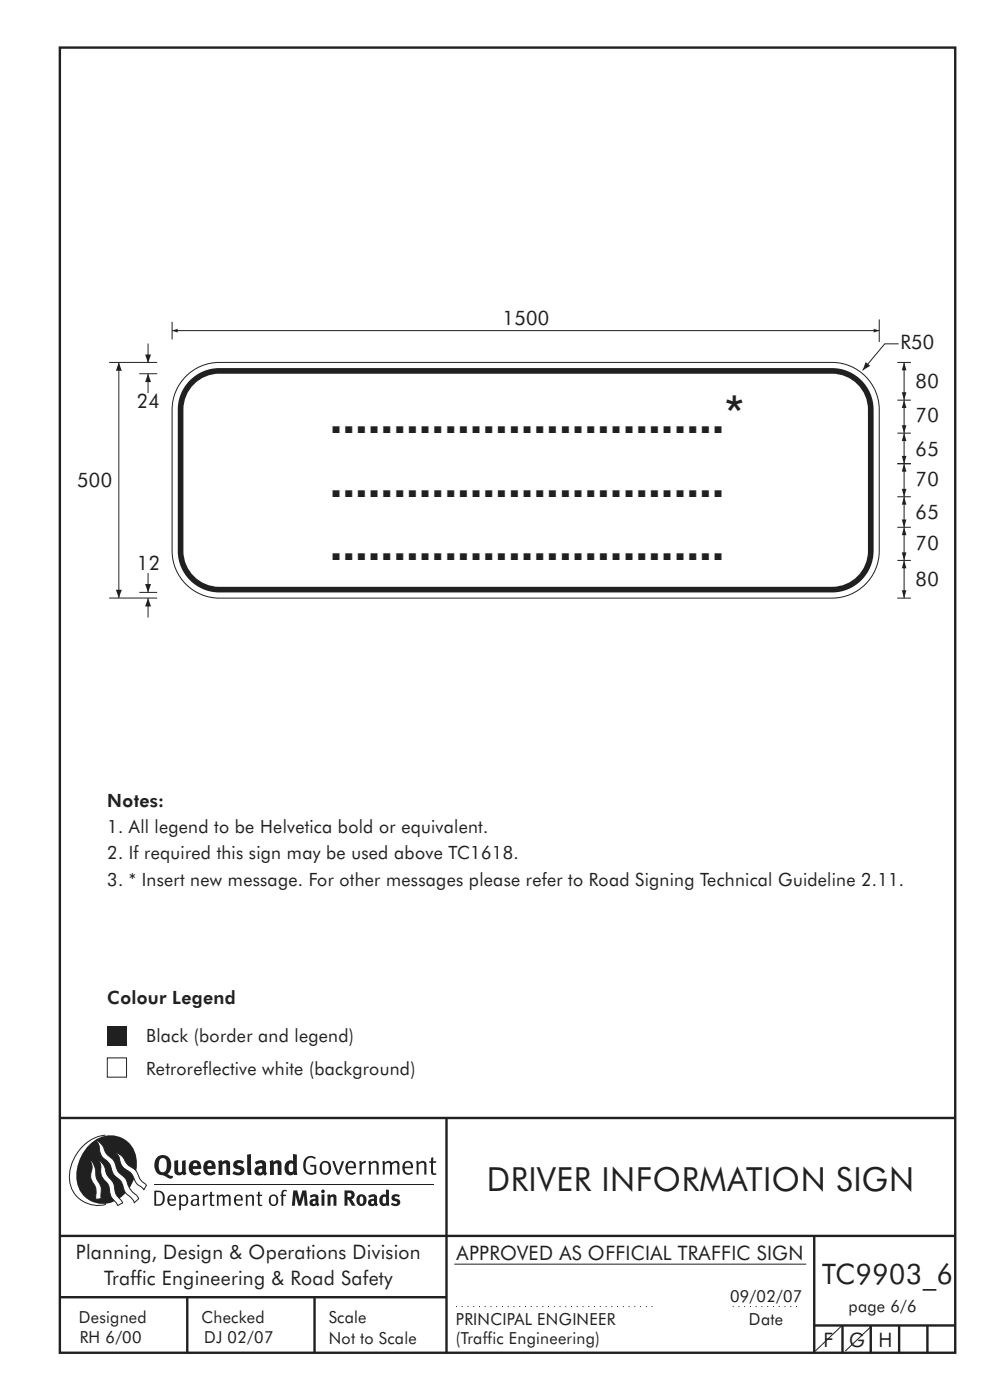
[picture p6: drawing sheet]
<svg xmlns="http://www.w3.org/2000/svg" width="210mm" height="297mm" viewBox="0 0 210 297" stroke-linecap="round" stroke-linejoin="round" font-family="sans-serif">
<path d="M12.7 10.1h189.9v276.9h-189.9z" fill="none" stroke="#231f20" stroke-width=".51"/>
<path d="M22.8 217.7h4v4.1h-4z" fill-rule="evenodd" fill="#231f20"/>
<path d="M22.8 224.4h4v4.1h-4z" fill-rule="evenodd" fill="#fff" stroke="#231f20" stroke-width=".21"/>
<path d="M12.7 237.2h190M94.7 237.1v50.1M12.7 262.2h190.1M12.7 275.2h82M39.7 275.2v12M66.7 275.2v12M172.7 262.2v25M172.5 281.2h30M178.7 281.2v6M184.7 281.2v6M190.7 281.2v6M196.7 281.2v6" fill="none" stroke="#231f20" stroke-width=".51"/>
<path d="M96.7 277.2h41.9M155.4 277.2h14" fill="none" stroke="#231f20" stroke-width=".21" stroke-dasharray=".2 1" stroke-linecap="butt"/>
<path d="M96.4 268.2h74.6" fill="none" stroke="#231f20" stroke-width=".21"/>
<g fill="#231f20">
<path d="M64.9 245.6a1.61 1.61 0 0 1 2.1 0l-.2 .3a1.17 1.17 0 0 0-1.4-.2 1.17 1.17 0 0 0-.6 1.3 1.42 1.42 0 0 0 1.2 1.8l.7-.1v-1.2h-.8l-.1-.4h1.3v1.8a1.82 1.82 0 0 1-2.2 0 1.82 1.82 0 0 1-.6-2.1l.2-.7z" fill-rule="evenodd"/>
<path d="M68.2 246.5a1.77 1.77 0 0 0 .4 2.7 1.39 1.39 0 0 0 1.4-.5 1.39 1.39 0 0 0 .2-1.5 1.19 1.19 0 0 0-2-.7zM68.5 246.8a.83 .83 0 0 1 1 .1 .83 .83 0 0 1 .2 .9 .75 .75 0 0 1-.6 1.1 .75 .75 0 0 1-.8-.9v-.9z" fill-rule="evenodd"/>
<path d="M70.5 246.3h.4l.8 2.4 .8-2.4h.5l-1.1 2.9h-.4z" fill-rule="evenodd"/>
<path d="M73.6 246.7a1.74 1.74 0 0 0 .5 2.5l.9-.1 .5-.2-.2-.3a.89 .89 0 0 1-1.1 .2 .89 .89 0 0 1-.4-1h1.7a1.15 1.15 0 0 0-.4-1.4 1.15 1.15 0 0 0-1.5 .3zM74 246.8a.67 .67 0 0 1 .8-.1 .67 .67 0 0 1 .3 .8h-1.3z" fill-rule="evenodd"/>
<path d="M76.2 246.4l.4-.1 .1 .4 .5-.4h.5l-.2 .5a.61 .61 0 0 0-.8 .6v1.8h-.4z" fill-rule="evenodd"/>
<path d="M78.1 246.4l.5-.1 .1 .4a.89 .89 0 0 1 .9-.4 .89 .89 0 0 1 .7 .7v2.2h-.4v-2.2l-.1-.2-.3-.1-.8 .3v2.2h-.4z" fill-rule="evenodd"/>
<path d="M81.1 246.4l.4-.1 .1 .4a.83 .83 0 0 1 .8-.4 .83 .83 0 0 1 .7 .4 .86 .86 0 0 1 .9-.4 .86 .86 0 0 1 .7 .7v2.2h-.4l-.1-2.4a.5 .5 0 0 0-.8 .1l-.2 .2v2.1h-.5v-2.3l-.4-.2-.7 .3v2.2h-.4z" fill-rule="evenodd"/>
<path d="M85.7 246.7a1.74 1.74 0 0 0 .5 2.5l.9-.1 .5-.2-.2-.3a.89 .89 0 0 1-1.1 .2 .89 .89 0 0 1-.4-1h1.7a1.15 1.15 0 0 0-.5-1.4 1.15 1.15 0 0 0-1.4 .3zM86 246.8a.67 .67 0 0 1 .9-.1 .67 .67 0 0 1 .3 .8h-1.3z" fill-rule="evenodd"/>
<path d="M88.3 246.4l.4-.1 .1 .4a.89 .89 0 0 1 .9-.4 .89 .89 0 0 1 .7 .7v2.2h-.4v-2.2l-.1-.2-.3-.1-.8 .3v2.2h-.4z" fill-rule="evenodd"/>
<path d="M91.5 245.6l.4-.1v.8h.7l-.2 .4h-.5v2.1l.1 .1h.5l.1 .3a.71 .71 0 0 1-1.2-.6v-1.9h-.3v-.4h.3z" fill-rule="evenodd"/>
<path d="M37 246.3l.8-.2v2a.46 .46 0 0 0 .2 .6 .46 .46 0 0 0 .6-.2v-2.2l.8-.2v2.4l.2 .5-.6 .3-.2-.3a1.03 1.03 0 0 1-1.2 .3 1.03 1.03 0 0 1-.6-1.1z" fill-rule="evenodd"/>
<path d="M40.4 246.5a1.64 1.64 0 0 0 0 2.3 1.64 1.64 0 0 0 2.3 .1l-.4-.4a.78 .78 0 0 1-.9 .2 .78 .78 0 0 1-.5-.7h1.8a1.37 1.37 0 0 0-.6-1.7 1.37 1.37 0 0 0-1.7 .2zM41 246.9a.48 .48 0 0 1 .7-.1 .48 .48 0 0 1 .2 .6h-1z" fill-rule="evenodd"/>
<path d="M43.5 246.5a1.65 1.65 0 0 0-.2 2 1.65 1.65 0 0 0 1.9 .7l.5-.3-.3-.4a.78 .78 0 0 1-.9 .3 .78 .78 0 0 1-.5-.8h1.8a1.37 1.37 0 0 0-.6-1.7 1.37 1.37 0 0 0-1.7 .2zM44.1 246.9a.48 .48 0 0 1 .6-.1 .48 .48 0 0 1 .2 .6h-.9z" fill-rule="evenodd"/>
<path d="M46.3 246.3l.7-.2 .1 .4a.95 .95 0 0 1 1-.3 .95 .95 0 0 1 .7 .8v2.3h-.8v-2.3l-.3-.2-.5 .3v2.2h-.8z" fill-rule="evenodd"/>
<path d="M49.7 246.5a1.73 1.73 0 0 1 2-.1l-.2 .5-.6-.2a.42 .42 0 0 0-.6 .3l.2 .2a1.23 1.23 0 0 1 1.4 1.1 1.47 1.47 0 0 1-2.3 .9l-.3-.2 .3-.6 .7 .3a.47 .47 0 0 0 .7-.3 .87 .87 0 0 0-1-.5l-.4-.2-.1-.4z" fill-rule="evenodd"/>
<path d="M54.1 246.5l.3 .6 .3-.2a.62 .62 0 0 1 .9 .1v.4a1.21 1.21 0 0 0-1.3 .3 1.21 1.21 0 0 0-.2 1.3 1.19 1.19 0 0 0 1.7 0l.5 .4 .4-.5-.3-.3v-1.4a.96 .96 0 0 0-1.3-1.1zM55 248l.6-.1v.7a.43 .43 0 0 1-.6 .1 .43 .43 0 0 1 0-.7z" fill-rule="evenodd"/>
<path d="M57.2 246.3l.7-.2 .1 .4a.95 .95 0 0 1 1-.3 .95 .95 0 0 1 .7 .8v2.3h-.8v-2.3l-.3-.2-.5 .3v2.2h-.8z" fill-rule="evenodd"/>
<path d="M62.2 244.8v1.5a1.29 1.29 0 0 0-1.4 .2 1.29 1.29 0 0 0-.5 1.3 1.24 1.24 0 0 0 .5 1.3 1.24 1.24 0 0 0 1.5 0l.1 .2h.7l-.1-4.4zM61.5 246.9l.4-.1 .3 .2v1.5l-.3 .1a.48 .48 0 0 1-.6-.4 1.52 1.52 0 0 1 .2-1.3z" fill-rule="evenodd"/>
<path d="M52.4 245l.8-.2 .2 4.5h-.8l-.1-.2z" fill-rule="evenodd"/>
</g>
<path d="M22.4 240.8a9 9 0 0 0-7.4 10.9 6.2 6.2 0 0 0 7.5 3.8M32.7 251.4h59.4" fill="none" stroke="#231f20" stroke-width=".21"/>
<path d="M19.1 242.7a5.7 5.7 0 0 1 6.5-1.4 5.7 5.7 0 0 1 3.4 5.7 8.6 8.6 0 0 1-6.2 8.3 5.7 5.7 0 0 1-6.5-7 9.9 9.9 0 0 1 2.8-5.6z" fill-rule="evenodd" fill="#231f20"/>
<path d="M24.4 244.5a3.1 3.1 0 0 1 2.3 2.2l.8 .7a3.2 3.2 0 0 1 2 2.4l.4 .6 1.2 1.1-.6 .9-.2-.3a3.5 3.5 0 0 1-1.9-2.1 3.8 3.8 0 0 0-2.1-2.2 3.5 3.5 0 0 1-1-2.2zM20.4 241.9a3.4 3.4 0 0 1 1.9 2.4l.7 .9a3.3 3.3 0 0 1 1.7 2.6 4.4 4.4 0 0 0 1.7 2l.3 .3a6.1 6.1 0 0 0 2.5 3.7l.2 .5-.9 .9a6.1 6.1 0 0 0-1.9-2.3l-.4-.7a3.6 3.6 0 0 0-1.9-2.8l-.6-1a3.6 3.6 0 0 0-1.9-2.8 3.7 3.7 0 0 1-.8-2.4zM21 246.1a3.4 3.4 0 0 1 1.5 2.7l.6 1a3.8 3.8 0 0 1 1.4 3.1l.3 .7 1.2 1.6-1 .5-.5-.7a3.2 3.2 0 0 1-1.3-2.8 4.3 4.3 0 0 0-1.4-2.2 4.7 4.7 0 0 1-.5-3zM19.2 246.1a5.1 5.1 0 0 1 1.2 3.7l.3 .7a3.1 3.1 0 0 1 .7 2.9l.1 .9-1.1 .2-.1-.8a3.5 3.5 0 0 0-.9-3.3 3.6 3.6 0 0 1 .1-2.5z" fill-rule="evenodd" fill="#fff" stroke="#231f20" stroke-width=".21"/>
<g fill="#231f20">
<path d="M33.4 245.5a2.51 2.51 0 0 0 .4 3.7l.8 .1a2.78 2.78 0 0 0 2 .7l.2-.6h-.6l-.7-.3a2.56 2.56 0 0 0 0-3.8 1.83 1.83 0 0 0-2.1 .2zM34 245.8a.87 .87 0 0 1 1 .1 .87 .87 0 0 1 .4 .9v.4a1.17 1.17 0 0 1-.9 1.5l-.3-.1a2.38 2.38 0 0 1-.2-2.8z" fill-rule="evenodd"/>
<path d="M33.1 252.9v2.6a1.12 1.12 0 0 0 1.2-.3 1.12 1.12 0 0 0 .2-1.2l-.1-.5-.3-.5zM32.7 252.6h1.1a1.67 1.67 0 0 1 1.2 1.6 1.67 1.67 0 0 1-1.3 1.6h-1zM36.1 253.9l-.2 .5h1.1a.55 .55 0 0 0-.3-.6 .55 .55 0 0 0-.6 .1zM35.8 253.7a.95 .95 0 0 1 1.2-.1 .95 .95 0 0 1 .4 1.1h-1.5a.72 .72 0 0 0 .4 .8 .72 .72 0 0 0 .9-.2l.1 .3a1.15 1.15 0 0 1-1.5 0 1.15 1.15 0 0 1-.2-1.5zM38.4 254.1v1.1a.7 .7 0 0 0 .9 .2 .7 .7 0 0 0 .2-.9 .61 .61 0 0 0-.4-.7 .61 .61 0 0 0-.7 .3zM38 253.5l.3-.1 .1 .4a.95 .95 0 0 1 1.2-.2 .95 .95 0 0 1 .3 1.2 .92 .92 0 0 1-.5 .9 .92 .92 0 0 1-1-.1v1.1l-.4 .1zM40.9 254.8a.5 .5 0 0 0 .2 .8 .5 .5 0 0 0 .7-.4v-.6zM40.5 253.7a1 1 0 0 1 1.7 .3v1.4l.2 .2-.2 .3-.3-.4a.78 .78 0 0 1-1.4 0 .78 .78 0 0 1 .8-1.1h.5a.58 .58 0 0 0-.3-.7 .58 .58 0 0 0-.7 .2zM43 253.5l.3-.1 .1 .4 .3-.3 .5-.1-.2 .4a.52 .52 0 0 0-.6 .5v1.5h-.4zM44.6 252.9l.4-.1-.1 .7h.6l-.1 .2h-.5v1.5a.35 .35 0 0 0 .6 .3v.3a.57 .57 0 0 1-.6 .1 .57 .57 0 0 1-.3-.6v-1.6h-.3v-.2h.3zM45.9 253.5l.4-.1 .1 .4 .2-.2a.64 .64 0 0 1 1 .2 .7 .7 0 0 1 .8-.4 .7 .7 0 0 1 .5 .6v1.8h-.4v-1.7l-.2-.4-.7 .4v1.7h-.3v-1.7a.38 .38 0 0 0-.3-.4 .38 .38 0 0 0-.5 .2l-.1 .2v1.7h-.4zM50.2 253.9l-.2 .5h1.1a.55 .55 0 0 0-.2-.6 .55 .55 0 0 0-.7 .1zM49.9 253.7a.95 .95 0 0 1 1.2-.1 .95 .95 0 0 1 .4 1.1h-1.5a.72 .72 0 0 0 .4 .8 .72 .72 0 0 0 .9-.2l.1 .3a1.15 1.15 0 0 1-1.5 0 1.15 1.15 0 0 1-.2-1.5zM52.1 253.5l.3-.1 .1 .4a.72 .72 0 0 1 .8-.4 .72 .72 0 0 1 .6 .6v1.8h-.4v-1.6a.45 .45 0 0 0-.3-.5 .45 .45 0 0 0-.5 .2l-.2 .2v1.7h-.3zM54.7 252.9l.4-.1v.7h.6l-.1 .2h-.5v1.5a.35 .35 0 0 0 .5 .3v.3a.57 .57 0 0 1-.6 .1 .57 .57 0 0 1-.3-.6v-1.6h-.3v-.2h.3zM57.6 253.8l-.2 .8a.65 .65 0 0 0 .3 .8 .65 .65 0 0 0 .8-.2l.1-.1a.93 .93 0 0 0-.7-1.4zM57.3 253.7a1.12 1.12 0 0 1 1.4 0 1.12 1.12 0 0 1 .2 1.5 1.01 1.01 0 0 1-1.2 .6 1.01 1.01 0 0 1-.7-1.2zM59.9 252.6l.5-.2 .5 .1-.2 .3-.3-.1-.3 .2v.6h.6l-.1 .2h-.5v2.1h-.4v-2.1h-.2v-.2h.2zM62.2 252.5l-.3 3.3h.7l.1-2.3 .6 2.3h.5l.7-2.3 .1 2.3h.7l-.3-3.3h-.9l-.5 2.2-.5-2.2zM65.7 253.7l.3 .4a.51 .51 0 0 1 .5-.3 .51 .51 0 0 1 .4 .4v.1a.88 .88 0 0 0-1.1 .3 .88 .88 0 0 0 .2 1.2 .9 .9 0 0 0 1.1-.2l.3 .3 .4-.4-.3-.3v-1a.87 .87 0 0 0-.4-.9 .87 .87 0 0 0-1 .2zM66.4 254.8l.5-.1v.6l-.1 .1h-.3l-.2-.2zM68.2 253.4v2.4h.6v-2.5zM68.1 252.7a.4 .4 0 0 0 .8 0 .4 .4 0 0 0-.8 0zM69.4 253.5l.1 2.3h.6v-1.7a.33 .33 0 0 1 .4-.2 .33 .33 0 0 1 .2 .3v1.6h.7v-1.8a.75 .75 0 0 0-.6-.6 .75 .75 0 0 0-.8 .2v-.3zM73.1 252.5v3.3h.6v-1.4l.3 .3 .7 1.1h.7l-.9-1.4a.94 .94 0 0 0 .7-1 .94 .94 0 0 0-.9-.9zM73.7 253.1a.51 .51 0 0 1 .7 .1 .51 .51 0 0 1-.1 .7h-.6zM75.9 253.7a1.19 1.19 0 0 0-.1 1.7 1.19 1.19 0 0 0 1.7 0 1.19 1.19 0 0 0 0-1.6 1.19 1.19 0 0 0-1.6-.1zM76.5 253.9l.2-.1a.99 .99 0 0 1 0 1.6 1.06 1.06 0 0 1-.2-1.5zM78.1 253.7l.3 .4a.51 .51 0 0 1 .5-.3 .51 .51 0 0 1 .4 .4v.1a.88 .88 0 0 0-1.1 .3 .88 .88 0 0 0 .2 1.2 .9 .9 0 0 0 1.1-.2l.3 .3 .4-.4-.2-.3v-1a.87 .87 0 0 0-.5-.9 .87 .87 0 0 0-1 .2zM78.9 254.8l.4-.1v.6l-.1 .1h-.3l-.2-.2zM81.9 252.3v1.2a1.2 1.2 0 0 0-1.4 .6 1.2 1.2 0 0 0 .2 1.4l.5 .3 .8-.1v.1h.6l-.1-3.4zM81.4 253.9l.5 .1-.1 1.2a.46 .46 0 0 1-.5 0 .46 .46 0 0 1-.2-.6zM83.3 253.5a.79 .79 0 0 0-.2 1 .79 .79 0 0 0 1 .4 .33 .33 0 0 1 0 .5 .33 .33 0 0 1-.5-.1l-.5-.2-.2 .5a1.15 1.15 0 0 0 1.2 .3 1.15 1.15 0 0 0 .8-1 1.49 1.49 0 0 0-1.2-.8 .4 .4 0 0 1 .3-.3 .4 .4 0 0 1 .4 .1l.2 .1 .2-.4a1.47 1.47 0 0 0-1.5-.1z" fill-rule="evenodd"/>
</g>
<path d="M178.6 281.2l-5.7 5.4" fill="none" stroke="#231f20" stroke-width=".21"/>
<path d="M39.9 79.4a10 10 0 0 1 6.6-2.5h130a10 10 0 0 1 10 10v30a10 10 0 0 1-10 10h-130a10 10 0 0 1-10-10v-30a10 10 0 0 1 3.4-7.5z" fill-rule="evenodd" fill="#fff" stroke="#231f20" stroke-width=".21"/>
<path d="M40.3 80.7a8.8 8.8 0 0 1 6.2-2.6h130a8.8 8.8 0 0 1 8.8 8.8v30a8.8 8.8 0 0 1-8.8 8.8h-130a8.8 8.8 0 0 1-8.8-8.8v-30a8.8 8.8 0 0 1 2.6-6.2z" fill-rule="evenodd" fill="#231f20"/>
<path d="M40.8 81.9a7.6 7.6 0 0 1 5.7-2.6h130a7.6 7.6 0 0 1 7.6 7.6v30a7.6 7.6 0 0 1-7.6 7.6h-130a7.6 7.6 0 0 1-7.6-7.6v-30a7.6 7.6 0 0 1 1.9-5z" fill-rule="evenodd" fill="#fff"/>
<path d="M36.5 70.1h150M36.5 68.3v3.7M186.5 67.8v4.8" fill="none" stroke="#231f20" stroke-width=".21"/>
<g fill="#231f20">
<path d="M36.5 70.1l1.2-.4v.8z"/>
<path d="M185.3 69.7l1.2 .4-1.2 .4z"/>
</g>
<path d="M190.3 118.9h2.9M190.3 111.9h2.9M191.8 118.9v8" fill="none" stroke="#231f20" stroke-width=".21"/>
<g fill="#231f20">
<path d="M191.8 118.9l.5 1.7h-1z"/>
<path d="M191.3 125.2h1l-.5 1.7z"/>
</g>
<path d="M191.8 111.9v7" fill="none" stroke="#231f20" stroke-width=".21"/>
<g fill="#231f20">
<path d="M191.8 111.8l.5 1.7h-1z"/>
<path d="M191.3 117.2h1l-.5 1.7z"/>
</g>
<path d="M190.6 72.9h-2.9l-4.7 5.7" fill="none" stroke="#231f20" stroke-width=".21"/>
<path d="M183.6 76.8l1 .8-1.6 1z" fill="#231f20"/>
<path d="M190.3 98.4h2.9M191.8 98.4v7M190.3 105.4h2.9M190.3 126.9h2.9" fill="none" stroke="#231f20" stroke-width=".21"/>
<g fill="#231f20">
<path d="M191.8 98.4l.5 1.7h-1z"/>
<path d="M191.3 103.7h1l-.5 1.7z"/>
</g>
<path d="M191.8 105.4v6.5" fill="none" stroke="#231f20" stroke-width=".21"/>
<g fill="#231f20">
<path d="M191.8 105.4l.5 1.7h-1z"/>
<path d="M191.3 110.2h1l-.5 1.7z"/>
</g>
<path d="M190.3 98.4h2.9M190.3 91.9h2.9M190.3 84.9h2.9M191.8 84.9v7" fill="none" stroke="#231f20" stroke-width=".21"/>
<g fill="#231f20">
<path d="M191.8 84.9l.5 1.7h-1z"/>
<path d="M191.3 90.2h1l-.5 1.7z"/>
</g>
<path d="M191.8 91.9v6.5" fill="none" stroke="#231f20" stroke-width=".21"/>
<g fill="#231f20">
<path d="M191.8 91.9l.5 1.7h-1z"/>
<path d="M191.3 96.7h1l-.5 1.7z"/>
</g>
<path d="M190.3 76.9h2.9M191.8 76.9v8" fill="none" stroke="#231f20" stroke-width=".21"/>
<g fill="#231f20">
<path d="M191.8 76.9l.5 1.7h-1z"/>
<path d="M191.3 83.2h1l-.5 1.7z"/>
</g>
<path d="M23.2 76.9h10.1M29.6 79.3h3.7M31.4 72.9v4.1M23.2 126.9h10.1M29.6 125.7h3.7" fill="none" stroke="#231f20" stroke-width=".21"/>
<path d="M30.8 75.2h1.2l-.6 1.8z" fill="#231f20"/>
<path d="M31.4 121.6v4.1" fill="none" stroke="#231f20" stroke-width=".21"/>
<path d="M30.8 123.9h1.2l-.6 1.8z" fill="#231f20"/>
<path d="M31.4 126.9v4.1" fill="none" stroke="#231f20" stroke-width=".21"/>
<path d="M31.4 126.9l.6 1.8h-1.2z" fill="#231f20"/>
<path d="M31.4 79.3v4.1" fill="none" stroke="#231f20" stroke-width=".21"/>
<path d="M31.4 79.3l.6 1.8h-1.2z" fill="#231f20"/>
<path d="M25.2 76.9v50" fill="none" stroke="#231f20" stroke-width=".21"/>
<g fill="#231f20">
<path d="M25.2 76.9l.6 1.8h-1.2z"/>
<path d="M24.6 125.1h1.2l-.6 1.8z"/>
</g>
<path d="M185 281.2l-5.7 5.4" fill="none" stroke="#231f20" stroke-width=".21"/>
<g font-size="9.7" fill="#231f20">
<text x="69.9" y="91.9">...............................*</text>
<text x="69.9" y="105.4">...............................</text>
<text x="69.9" y="118.9">...............................</text>
</g>
<text font-size="7.1" fill="#231f20" x="103.2" y="252.6">DRIVER INFORMATION SIGN</text>
<text font-size="6" fill="#231f20" x="174.4" y="272.4">TC9903_6</text>
<g font-size="4.2" fill="#231f20">
<text x="106.6" y="68.9">1500</text>
<text x="191" y="73.9">R50</text>
<text x="194.2" y="82.4">80</text>
<text x="29" y="86.5">24</text>
<text x="194.2" y="89.6">70</text>
<text x="194.2" y="96.7">65</text>
<text x="16.4" y="103.4">500</text>
<text x="194.2" y="103.1">70</text>
<text x="194.2" y="110.2">65</text>
<text x="194.2" y="116.6">70</text>
<text x="29.1" y="120.8">12</text>
<text x="194.2" y="124.4">80</text>
<text x="16.1" y="267">Planning, Design &amp; Operations Division</text>
<text x="96.9" y="267.2">APPROVED AS OFFICIAL TRAFFIC SIGN</text>
<text x="22.1" y="272.6">Traffic Engineering &amp; Road Safety</text>
<text x="174.7" y="285.8">F</text>
<text x="180.1" y="285.8">G</text>
<text x="186.4" y="285.8">H</text>
</g>
<g font-size="3.9" fill="#231f20">
<text x="22.8" y="171.1">Notes:</text>
<text x="22.8" y="176.7">1. All legend to be Helvetica bold or equivalent.</text>
<text x="22.8" y="182.3">2. If required this sign may be used above TC1618.</text>
<text x="22.8" y="187.9">3. * Insert new message. For other messages please refer to Road Signing Technical Guideline 2.11.</text>
<text x="22.8" y="213">Colour Legend</text>
<text x="31" y="221.1">Black (border and legend)</text>
<text x="31" y="228">Retroreflective white (background)</text>
</g>
<g font-size="3.5" fill="#231f20">
<text x="16.7" y="280.6">Designed</text>
<text x="42.7" y="280.6">Checked</text>
<text x="69.7" y="280.6">Scale</text>
<text x="96.7" y="281.2">PRINCIPAL ENGINEER</text>
<text x="154.9" y="276.2">09/02/07</text>
<text x="158.9" y="281.2">Date</text>
<text x="180" y="278.3">page 6/6</text>
<text x="16.9" y="284.8">RH 6/00</text>
<text x="43.3" y="284.8">DJ 02/07</text>
<text x="69.7" y="285.2">Not to Scale</text>
<text x="96.7" y="285.1">(Traffic Engineering)</text>
</g>
</svg>
